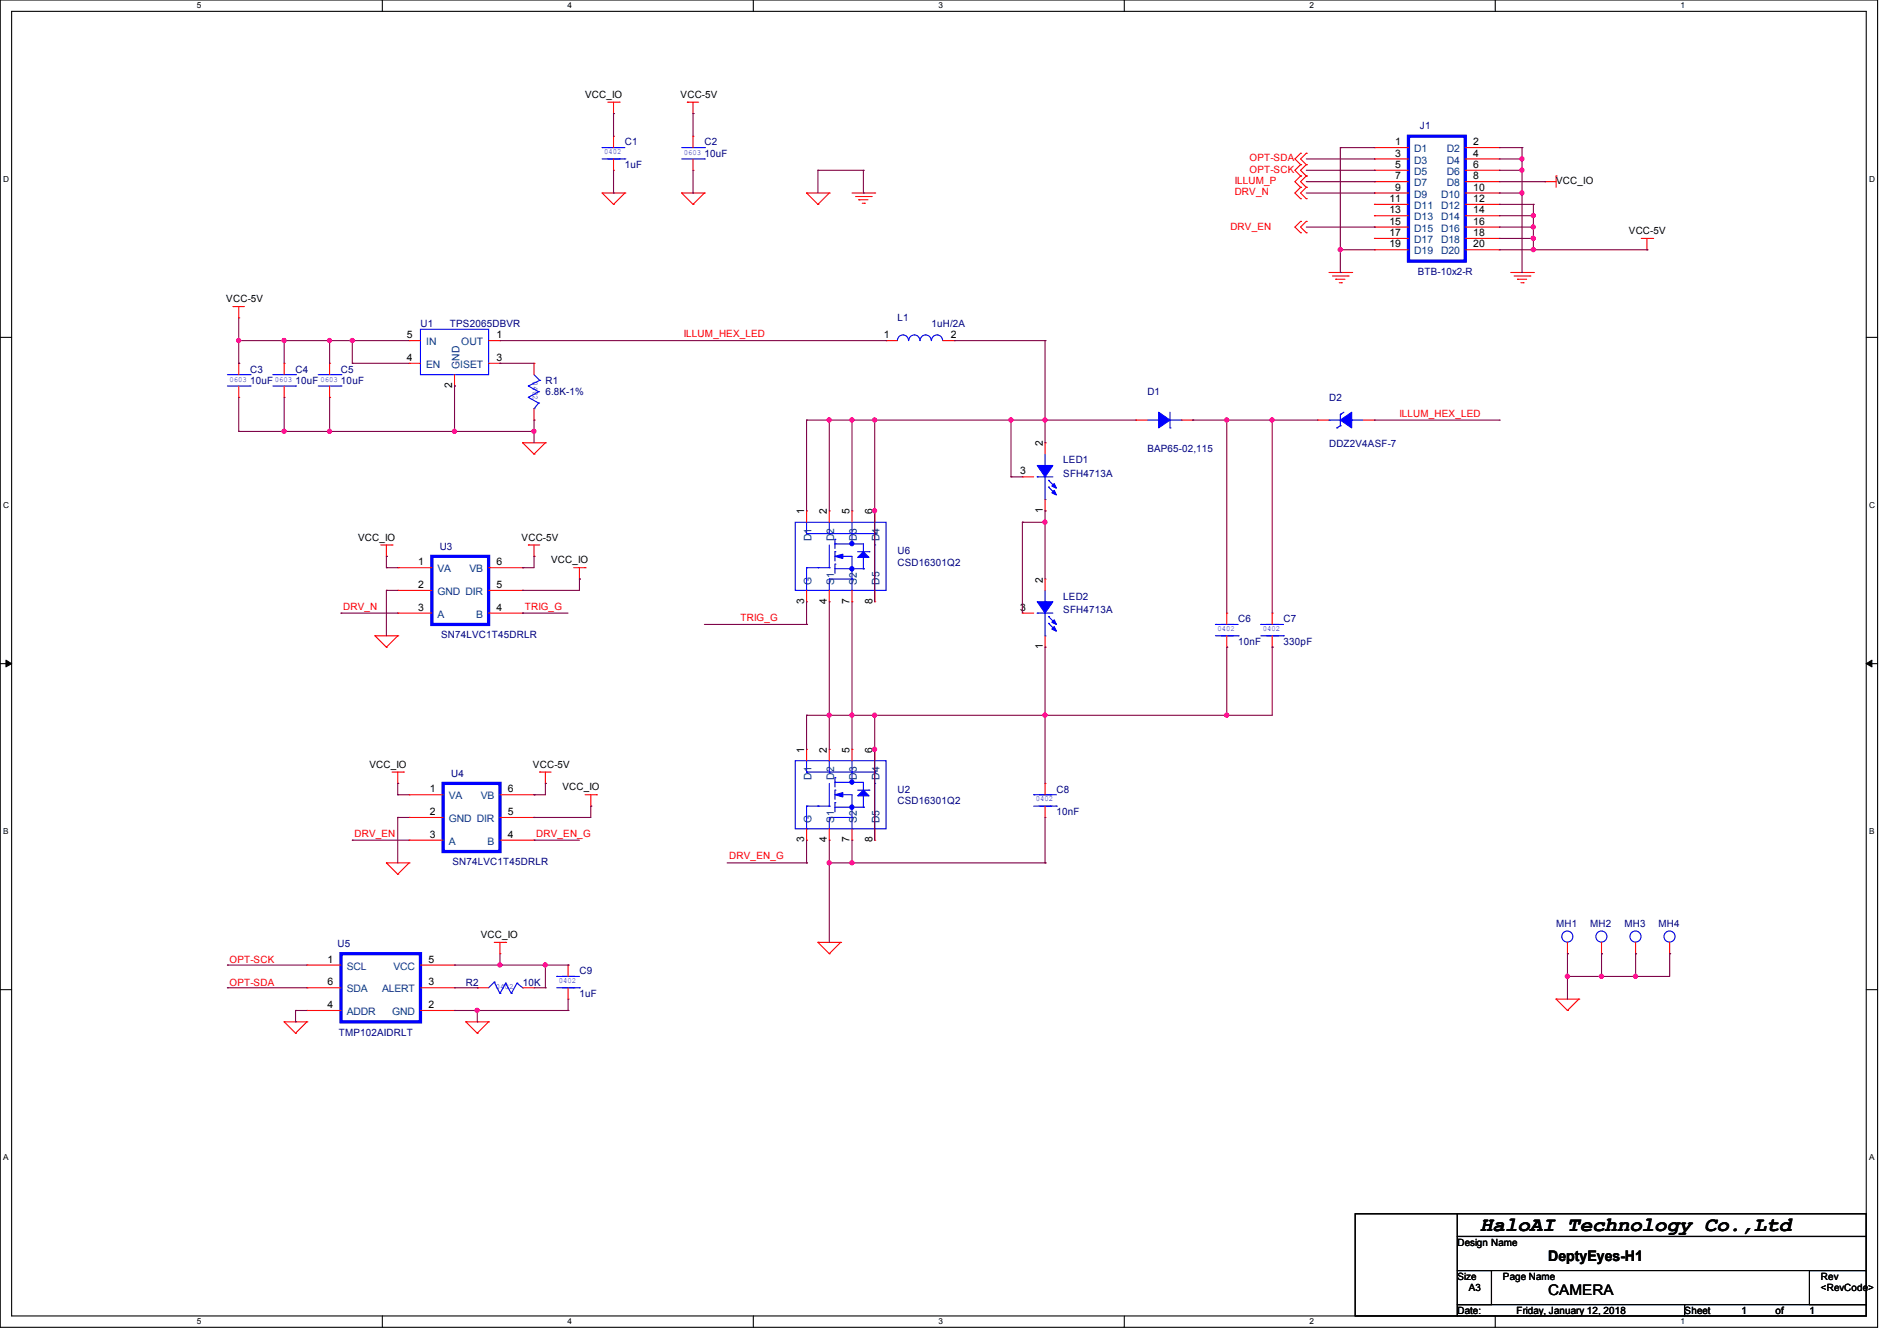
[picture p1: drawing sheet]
<svg xmlns="http://www.w3.org/2000/svg" width="297mm" height="210mm" viewBox="0 0 297 210" stroke-linecap="round" stroke-linejoin="round" font-family="sans-serif">
<path d="M0 0h294v207.9h-294zM1.8 1.8h290.4v204.3h-290.4z" fill="none" stroke="#000" stroke-width=".17"/>
<g fill="#fff">
<path d="M30.8 .2h.7v1.4h-.7z"/>
<path d="M30.8 206.2h.7v1.4h-.7z"/>
</g>
<path d="M59.9 0v1.8M59.9 206.1v1.8" fill="none" stroke="#000" stroke-width=".17"/>
<g fill="#fff">
<path d="M88.9 .2h.6v1.4h-.6z"/>
<path d="M88.9 206.2h.6v1.4h-.6z"/>
</g>
<path d="M117.9 0v1.8M117.9 206.1v1.8" fill="none" stroke="#000" stroke-width=".17"/>
<g fill="#fff">
<path d="M146.9 .2h.7v1.4h-.7z"/>
<path d="M146.9 206.2h.7v1.4h-.7z"/>
</g>
<path d="M176 0v1.8M176 206.1v1.8" fill="none" stroke="#000" stroke-width=".17"/>
<g fill="#fff">
<path d="M205 .2h.7v1.4h-.7z"/>
<path d="M205 206.2h.7v1.4h-.7z"/>
</g>
<path d="M234.1 0v1.8M234.1 206.1v1.8" fill="none" stroke="#000" stroke-width=".17"/>
<g fill="#fff">
<path d="M263.1 .2h.7v1.4h-.7z"/>
<path d="M263.1 206.2h.7v1.4h-.7z"/>
<path d="M.5 27.3h.9v1.4h-.9z"/>
<path d="M292.7 27.3h.8v1.4h-.8z"/>
<path d="M.5 78.4h.9v1.4h-.9z"/>
<path d="M292.7 78.4h.8v1.4h-.8z"/>
</g>
<path d="M0 52.8h1.8M292.2 52.8h1.8" fill="none" stroke="#000" stroke-width=".17"/>
<g fill="#fff">
<path d="M.5 129.5h.8v1.4h-.8z"/>
<path d="M292.7 129.5h.8v1.4h-.8z"/>
</g>
<path d="M0 103.9h1.8M292.2 103.9h1.8" fill="none" stroke="#000" stroke-width=".17"/>
<path d="M.9 103.4l.9 .5-.9 .5zM292.2 103.9l.9-.5v1z" fill="#000" stroke="#000" stroke-width=".16"/>
<g fill="#fff">
<path d="M.5 180.5h.8v1.4h-.8z"/>
<path d="M292.7 180.5h.8v1.4h-.8z"/>
</g>
<path d="M0 155h1.8M292.2 155h1.8M212.2 190.1h16v16h-16zM228.2 190.1h64v3.5h-64zM228.2 193.6h64v5.4h-64zM228.2 199h5.3v5.3h-5.3zM283.3 199h8.9v5.3h-8.9zM228.2 204.3h35.5v1.8h-35.5zM263.7 204.3h28.5v1.8h-28.5z" fill="none" stroke="#000" stroke-width=".17"/>
<g fill="none" stroke="#f00" stroke-width=".17">
<path d="M95.2 16h1.7M96.1 17.8h.1M96.1 16v1.8M96.9 16h.1M107.6 16h.1M107.6 16h1.8M108.5 17.8h.1M108.5 16v1.8M94.3 30.2h.1M94.3 30.2h3.5M94.3 30.2l1.8 1.8M96.1 32h.1"/>
<path d="M96.1 26.7h.1M96.1 21.3h.1M96.1 21.3v1.8M96.1 24.9v1.8M97.8 30.2h.1M97.8 30.2l-1.7 1.8M106.7 30.2h.1M106.7 30.2h3.6M106.7 30.2l1.8 1.8M108.5 32h.1M108.5 21.3h.1M108.5 26.7h.1"/>
<path d="M108.5 21.3v1.8M108.5 24.9v1.8M110.3 30.2h.1M110.3 30.2l-1.8 1.8M126.3 30.2h.1M126.3 30.2h3.5M126.3 30.2l1.8 1.8M128.1 32h.1M129.8 30.2h.1M129.8 30.2l-1.7 1.8M133.4 30.2h3.5M133.9 30.8h2.5"/>
<path d="M134.5 31.3h.1M134.5 31.3h1.4M135 31.8h.3M135.3 31.8h.1M136.4 30.8h.1M136.9 30.2h.1M203.6 34.7h.1M203.6 36.4h.1M203.6 27.6h.1M203.6 29.3h.1M203.6 25.8h.1M203.6 24h.1"/>
<path d="M203.6 31.1h.1M203.6 34.7l-.9 .9 .9 .8M203.6 27.6l-.9 .8 .9 .9M203.6 24l-.9 .9 .9 .9M203.6 25.8l-.9 .9 .9 .9M203.6 29.3l-.9 .9 .9 .9M204.5 34.7h.1M204.5 36.4h.1M204.5 27.6h.1M204.5 29.3h.1M204.5 25.8h.1M204.5 24h.1"/>
<path d="M204.5 31.1h.1M204.5 34.7l-.9 .9 .9 .8M204.5 27.6l-.9 .8 .9 .9M204.5 24l-.9 .9 .9 .9M204.5 25.8l-.9 .9 .9 .9M204.5 29.3l-.9 .9 .9 .9M215.2 23.1h.1M215.2 24.9h.1M215.2 26.7h.1M215.2 28.4h.1M215.2 30.2h.1M215.2 32h.1"/>
<path d="M215.2 33.8h.1M215.2 35.6h.1M215.2 37.3h.1M215.2 39.1h.1M215.2 30.2h5.3M215.2 37.3h5.3M215.2 28.4h5.3M215.2 23.1h5.3M215.2 24.9h5.3M215.2 26.7h5.3M215.2 32h5.3M215.2 33.8h5.3"/>
<path d="M215.2 35.6h5.3M215.2 39.1h5.3M229.4 30.2h5.3M229.4 37.3h5.3M229.4 28.4h5.3M229.4 23.1h5.3M229.4 24.9h5.3M229.4 26.7h5.3M229.4 32h5.3M229.4 33.8h5.3M229.4 35.6h5.3M229.4 39.1h5.3"/>
<path d="M234.7 23.1h.1M234.7 24.9h.1M234.7 26.7h.1M234.7 28.4h.1M234.7 30.2h.1M234.7 32h.1M234.7 33.8h.1M234.7 35.6h.1M234.7 37.3h.1M234.7 39.1h.1M241.9 28.4h.1M241.9 28.4h1.7"/>
<path d="M243.6 27.6h.1M243.6 27.6v1.7M257 37.3h1.7M257.9 39.1h.1M257.9 37.3v1.8M258.7 37.3h.1M36.5 48h.1M36.5 48h1.8M37.4 49.8h.1M37.4 56.9h.1M37.4 48v1.8M37.4 56.9v1.8"/>
<path d="M44.5 56.9h.1M44.5 56.9v1.8M51.6 56.9h.1M51.6 56.9v1.8M64.1 56.9h.1M64.1 53.3h.1M64.1 53.3h1.7M64.1 56.9h1.7M71.2 58.7v1.8M76.5 53.3h1.8M76.5 56.9h1.8M78.3 56.9h.1"/>
<path d="M78.3 53.3h.1M83.6 56.9h.1M83.6 56.9v1.8M138.7 53.3h.1M138.7 53.3h1.8M147.6 53.3h1.8M149.4 53.3h.1M208.1 42.7h3.5M208.6 43.2h2.5M209.1 43.7h.1M209.1 43.7h1.5M209.7 44.3h.3"/>
<path d="M210 44.3h.1M211.1 43.2h.1M211.6 42.7h.1M236.5 42.7h3.6M237.1 43.2h2.4M237.6 43.7h.1M237.6 43.7h1.4M238.1 44.3h.4M238.5 44.3h.1M239.5 43.2h.1M240.1 42.7h.1M37.4 62.2h.1"/>
<path d="M37.4 60.5v1.7M44.5 62.2h.1M44.5 60.5v1.7M51.6 62.2h.1M51.6 60.5v1.7M71.2 60.5h.1M81.8 69.3h.1M81.8 69.3h3.6M81.8 69.3l1.8 1.8M83.6 71.1h.1M83.6 65.8h.1M83.6 64v1.8"/>
<path d="M85.4 69.3h.1M85.4 69.3l-1.8 1.8M160.1 74.7h.1M160.1 74.7h1.7M163.6 69.3h.1M163.6 69.3v1.8M163.6 78.2v1.8M177.8 65.8h.1M177.8 65.8h1.8M185 65.8h1.7M186.7 65.8h.1M206.3 65.8h.1"/>
<path d="M206.3 65.8h1.8M213.4 65.8h1.8M215.2 65.8h.1M58.7 99.6h.1M58.7 99.6h3.6M58.7 99.6l1.8 1.7M59.6 85.3h1.8M60.5 87.1h.1M60.5 85.3v1.8M61.4 85.3h.1M62.3 99.6h.1M62.3 88.9h.1"/>
<path d="M62.3 92.5h.1M62.3 96h.1M62.3 88.9h5.3M62.3 99.6l-1.8 1.7M62.3 92.5h5.3M62.3 96h5.3M76.5 88.9h5.3M76.5 92.5h5.3M76.5 96h5.3M81.8 96h.1M81.8 92.5h.1M81.8 88.9h.1"/>
<path d="M82.7 85.3h.1M82.7 85.3h1.8M83.6 87.1h.1M83.6 85.3v1.8M89.8 88.9h1.8M90.7 90.7h.1M90.7 88.9v1.8M91.6 88.9h.1M126.3 94.2h.1M126.3 80h.1M126.3 80v1.8M126.3 92.5v1.7"/>
<path d="M129.8 94.2h.1M129.8 80h.1M129.8 80v1.8M129.8 92.5v1.7M133.4 94.2h.1M133.4 80h.1M133.4 80v1.8M133.4 92.5v1.7M136.9 94.2h.1M136.9 80h.1M136.9 80v1.8M136.9 92.5v1.7"/>
<path d="M160.1 96h.1M160.1 96h1.7M163.6 90.7h.1M163.6 80h.1M163.6 90.7v1.8M163.6 99.6v1.7M192.1 96h.1M192.1 96v1.8M192.1 99.6v1.7M199.2 96h.1M199.2 96v1.8M199.2 99.6v1.7"/>
<path d="M60.5 101.3h.1M126.3 117.3h.1M126.3 117.3v1.8M129.8 117.3h.1M129.8 117.3v1.8M133.4 117.3h.1M133.4 117.3v1.8M136.9 117.3h.1M136.9 117.3v1.8M163.6 101.3h.1M192.1 101.3h.1M199.2 101.3h.1"/>
<path d="M60.5 135.1h.1M60.5 135.1h3.6M60.5 135.1l1.8 1.8M61.4 120.9h1.8M62.3 136.9h.1M62.3 122.7h.1M62.3 120.9v1.8M63.2 120.9h.1M64.1 135.1h.1M64.1 124.5h.1M64.1 128h.1M64.1 131.6h.1"/>
<path d="M64.1 135.1l-1.8 1.8M64.1 124.5h5.3M64.1 128h5.3M64.1 131.6h5.3M78.3 124.5h5.3M78.3 128h5.3M78.3 131.6h5.3M83.6 131.6h.1M83.6 128h.1M83.6 124.5h.1M84.5 120.9h.1M84.5 120.9h1.8"/>
<path d="M85.4 122.7h.1M85.4 120.9v1.8M91.6 124.5h1.8M92.5 126.2h.1M92.5 124.5v1.7M93.4 124.5h.1M126.3 131.6h.1M126.3 129.8v1.8M129.8 131.6h.1M129.8 129.8v1.8M133.4 131.6h.1M133.4 129.8v1.8"/>
<path d="M136.9 131.6h.1M136.9 129.8v1.8M163.6 128h.1M163.6 122.7h.1M163.6 122.7v1.8M163.6 126.2v1.8M48 151.1h.1M48 158.2h.1M48 154.7h.1M48 151.1h5.4M48 158.2h5.4M48 154.7h5.4"/>
<path d="M65.8 151.1h5.4M65.8 158.2h5.4M65.8 154.7h5.4M71.2 158.2h.1M71.2 154.7h.1M71.2 151.1h.1M74.7 154.7h.1M74.7 154.7h1.8M77.4 147.6h1.8M78.3 149.4h.1M78.3 147.6v1.8M79.2 147.6h.1"/>
<path d="M81.8 154.7h1.8M83.6 154.7h.1M88.9 156.5h.1M88.9 151.1h.1M88.9 151.1v1.8M88.9 154.7v1.8M128.1 147.6h.1M128.1 147.6h3.5M128.1 147.6l1.7 1.8M129.8 149.4h.1M131.6 147.6h.1M131.6 147.6l-1.8 1.8"/>
<path d="M243.6 156.5h.1M243.6 156.5h3.6M243.6 156.5l1.8 1.7M245.4 158.2h.1M245.4 149.4h.1M245.4 147.6v1.8M247.2 156.5h.1M247.2 156.5l-1.8 1.7M250.7 149.4h.1M250.7 147.6v1.8M256.1 149.4h.1M256.1 147.6v1.8"/>
<path d="M261.4 149.4h.1M261.4 147.6v1.8M44.5 160h.1M44.5 160h3.5M44.5 160l1.8 1.8M46.3 161.8h.1M48 160h.1M48 160l-1.7 1.8M72.9 160h.1M72.9 160h3.6M72.9 160l1.8 1.8M74.7 161.8h.1"/>
<path d="M76.5 160h.1M76.5 160l-1.8 1.8"/>
</g>
<g fill="none" stroke="#00f" stroke-width=".17">
<path d="M94.3 23.1h.1M94.3 24.9h3.5M94.3 23.1h3.5M96.9 24.9h.1M96.9 23.1h.1M97.8 24.9h.1M106.7 24.9h3.6M106.7 23.1h3.6M110.3 24.9h.1M110.3 23.1h.1M35.6 58.7h3.6M39.2 58.7h.1"/>
<path d="M42.7 58.7h3.6M46.3 58.7h.1M49.8 58.7h3.6M53.4 58.7h.1M65.8 51.6h10.7v7.1h-10.7zM83.6 58.7l.9 .9M84.5 59.6h.1M84.5 59.6l-1.8 .9M140.5 53.3a.87 .87 0 0 1 .9-.8 .87 .87 0 0 1 .8 .8M142.3 53.3a.87 .87 0 0 1 .9-.8 .87 .87 0 0 1 .8 .8M144.1 53.3a.87 .87 0 0 1 .8-.8 .87 .87 0 0 1 .9 .8M145.8 53.3a.87 .87 0 0 1 .9-.8 .87 .87 0 0 1 .9 .8"/>
<path d="M35.6 60.5h3.6M39.2 60.5h.1M42.7 60.5h3.6M46.3 60.5h.1M49.8 60.5h3.6M53.4 60.5h.1M82.7 60.5h.1M82.7 62.2h.1M82.7 60.5l1.6 .8M82.7 62.2l1.6 .9M83.6 64h.1M84.3 61.3h.1"/>
<path d="M84.3 63.1h.1M84.3 61.3l-1.6 .9M84.3 63.1l-.7 .9M162.4 74.7h.1M162.4 74.7h2.4M163.6 72.9h.1M163.6 78.2h.1M163.6 71.1v1.8M163.6 74.7v3.5M164.2 75.2h.1M164.2 76.3h.1M164.2 75.2l1 1.1"/>
<path d="M164.2 76.3l1 1M179.6 65.8h1.8M181.4 65.8h.1M183.2 67h.1M183.2 65.8h1.8M183.2 64.6v2.4M185 65.8h.1M208.1 65.8h.1M208.1 65.8h1.7M209.3 67h.1M209.8 64.9h.1M209.8 66.7h.1"/>
<path d="M209.8 64.9v1.8M209.8 66.7l-.5 .3M210.4 64.6l-.6 .3M211.6 65.8h.1M211.6 65.8h1.8M124.5 81.8h14.2v10.7h-14.2zM126.3 83.6h.1M126.3 88.9h.1M126.3 92.5h.1M126.3 81.8v1.8M126.3 88.9v3.6M126.3 88.9h3.5"/>
<path d="M126.3 83.6h10.6M128.1 88.9h.1M129.8 88.9h.1M129.8 90.7h.1M129.8 83.6h.1M129.8 81.8v1.8M129.8 85.3v3.6M129.8 90.7v1.8M129.8 90.7h3.6M130.7 88.3h.1M130.7 86.4h.1M130.7 84.5h.1"/>
<path d="M130.7 85.2h.1M130.7 84.5v1.4M130.7 86.4v1.4M130.7 88.3v1.5M130.7 85.2h4.5v1.4M130.7 89.1h4.5M131.6 87.1h.1M131.6 87.1h1.8v5.4M133.4 85.2h.1M133.4 90.7h.1M133.4 92.5h.1M133.4 83.6h.1"/>
<path d="M133.4 81.8v3.4M134.3 86.4h1.8M135.2 89.1h.1M135.2 86.6h.1M135.2 87.3v1.8M136.1 86.4h.1M136.9 92.5h.1M136.9 83.6h.1M136.9 85.3h.1M136.9 81.8v10.7M162.4 96h.1M162.4 96h2.4"/>
<path d="M163.6 94.2h.1M163.6 99.6h.1M163.6 92.5v1.7M163.6 96v3.6M164.2 96.6h.1M164.2 97.6h.1M164.2 96.6l1 1M164.2 97.6l1 1.1M190.3 97.8h.1M190.3 99.6h3.5M190.3 97.8h3.5M193 99.6h.1"/>
<path d="M193 97.8h.1M193.8 99.6h.1M197.4 97.8h.1M197.4 99.6h3.6M197.4 97.8h3.6M200.1 99.6h.1M200.1 97.8h.1M201 99.6h.1M124.5 119.1h14.2v10.7h-14.2zM126.3 119.1v1.8M129.8 119.1v1.8M133.4 119.1v3.4"/>
<path d="M136.9 119.1v10.7M126.3 120.9h.1M126.3 126.2h.1M126.3 129.8h.1M126.3 126.2h3.5M126.3 120.9h10.6M126.3 126.2v3.6M128.1 126.2h.1M129.8 126.2h.1M129.8 128h.1M129.8 120.9h.1M129.8 122.7v3.5"/>
<path d="M129.8 128v1.8M129.8 128h3.6M130.7 125.7h.1M130.7 123.7h.1M130.7 121.8h.1M130.7 122.5h.1M130.7 121.8v1.4M130.7 123.7v1.5M130.7 125.7v1.4M130.7 126.4h4.5M130.7 122.5h4.5v1.4M131.6 124.5h.1"/>
<path d="M131.6 124.5h1.8v5.3M133.4 122.5h.1M133.4 128h.1M133.4 129.8h.1M133.4 120.9h.1M134.3 123.7h1.8M135.2 126.4h.1M135.2 123.9h.1M135.2 124.6v1.8M136.1 123.7h.1M136.9 129.8h.1M136.9 120.9h.1"/>
<path d="M136.9 122.7h.1M161.8 124.5h.1M161.8 126.2h3.6M161.8 124.5h3.6M164.5 126.2h.1M164.5 124.5h.1M165.4 126.2h.1M77.4 153.8h.1M77.4 153.8l-.9 .9M77.4 153.8l.9 1.8M78.3 155.6h.1M79.2 154h.1"/>
<path d="M79.2 154l-.9 1.6M79.2 154l.9 1.6M80.1 155.6h.1M80.9 154h.1M80.9 154l-.8 1.6M80.9 154l.9 .7M81.8 154.7h.1M87.2 152.9h.1M87.2 154.7h3.5M87.2 152.9h3.5M89.8 154.7h.1M89.8 152.9h.1"/>
<path d="M90.7 154.7h.1"/>
<circle cx="245.4" cy="146.7" r=".87"/>
<circle cx="250.7" cy="146.7" r=".87"/>
<circle cx="256.1" cy="146.7" r=".87"/>
<circle cx="261.4" cy="146.7" r=".87"/>
</g>
<path d="M220.5 21.3h8.9v19.6h-8.9zM67.6 87.1h8.9v10.7h-8.9zM69.4 122.7h8.9v10.6h-8.9zM53.4 149.4h12.4v10.6h-12.4z" fill="none" stroke="#00f" stroke-width=".51"/>
<g fill="#00f" stroke="#00f" stroke-width=".17">
<path d="M135.2 123.7l.9 .9h-1.8z"/>
<path d="M130.7 124.5l1.3-.4v.7z"/>
<path d="M135.2 86.4l.9 .9h-1.8z"/>
<path d="M130.7 87.1l1.3-.3v.7z"/>
<path d="M162.4 94.2h2.4l-1.2 1.8z" fill-rule="evenodd"/>
<path d="M165.1 98.1l.3 .7-.7-.3z" fill-rule="evenodd"/>
<path d="M165.1 97.1l.3 .7-.7-.3z" fill-rule="evenodd"/>
<path d="M162.4 72.9h2.4l-1.2 1.8z" fill-rule="evenodd"/>
<path d="M165.1 76.8l.3 .7-.7-.3z" fill-rule="evenodd"/>
<path d="M165.1 75.7l.3 .8-.7-.4z" fill-rule="evenodd"/>
<path d="M209.8 65.8l1.8-1.2v2.4z" fill-rule="evenodd"/>
<path d="M181.4 64.6l1.8 1.2-1.8 1.2z" fill-rule="evenodd"/>
<circle cx="133.4" cy="122.5" r=".33"/>
<circle cx="133.4" cy="126.4" r=".33"/>
<circle cx="133.4" cy="85.1" r=".33"/>
<circle cx="133.4" cy="89.1" r=".33"/>
</g>
<g fill="none" stroke="#800040" stroke-width=".17">
<path d="M96.1 17.8h.1M96.1 17.8v3.5M108.5 17.8h.1M108.5 17.8v3.5M96.1 30.2h.1M96.1 26.7v3.5M108.5 30.2h.1M108.5 26.7v3.5M128.1 26.7h.1M128.1 26.7h7.1M128.1 26.7v3.5M135.2 26.7h.1"/>
<path d="M135.2 30.2h.1M135.2 26.7v3.5M204.5 24.9h10.7M204.5 26.7h10.7M204.5 28.4h10.7M204.5 30.2h10.7M204.5 35.6h10.7M209.8 39.1h.1M209.8 23.1h.1M209.8 39.1h5.4M209.8 23.1v19.6M209.8 23.1h5.4"/>
<path d="M215.2 24.9h.1M215.2 26.7h.1M215.2 28.4h.1M215.2 30.2h.1M215.2 35.6h.1M234.7 39.1h23.2M234.7 23.1h3.6M234.7 24.9h3.6M234.7 26.7h3.6M234.7 28.4h7.2M234.7 30.2h3.6M234.7 35.6h5.4"/>
<path d="M234.7 32h5.4M234.7 33.8h5.4M234.7 37.3h5.4M238.3 23.1h.1M238.3 24.9h.1M238.3 26.7h.1M238.3 30.2h.1M238.3 23.1v19.6M240.1 39.1h.1M240.1 32h.1M240.1 33.8h.1M240.1 35.6h.1"/>
<path d="M240.1 37.3h.1M240.1 32v7.1M241.9 28.4h.1M257.9 39.1h.1M37.4 53.3h.1M37.4 56.9h.1M37.4 53.3h26.7M37.4 49.8v7.1M44.5 53.3h.1M44.5 53.3v3.6M51.6 53.3h.1M51.6 53.3v3.6"/>
<path d="M55.2 53.3h.1M55.2 56.9h.1M55.2 56.9h8.9M55.2 53.3v3.6M78.3 56.9h.1M78.3 53.3h60.4M78.3 56.9h5.3M138.7 53.3h.1M149.4 53.3h.1M149.4 53.3h14.2M163.6 53.3h.1M163.6 53.3v16"/>
<path d="M209.8 42.7h.1M238.3 42.7h.1M37.4 67.6h.1M37.4 67.6h46.2M37.4 62.2v5.4M44.5 67.6h.1M44.5 62.2v5.4M51.6 67.6h.1M51.6 62.2v5.4M71.2 60.5h.1M71.2 67.6h.1M71.2 60.5v7.1"/>
<path d="M83.6 65.8h.1M83.6 67.6h.1M83.6 65.8v3.5M126.3 65.8h.1M126.3 65.8h51.5M126.3 65.8v14.2M129.8 65.8h.1M129.8 65.8v14.2M133.4 65.8h.1M133.4 65.8v14.2M136.9 65.8h.1M136.9 65.8v28.4"/>
<path d="M158.3 74.7h.1M158.3 65.8h.1M158.3 74.7h1.8M158.3 65.8v8.9M163.6 69.3h.1M163.6 65.8h.1M186.7 65.8h.1M186.7 65.8h19.6M192.1 65.8h.1M192.1 65.8v30.2M199.2 65.8h.1M199.2 65.8v30.2"/>
<path d="M215.2 65.8h19.5M234.7 65.8h.1M53.4 96h.1M53.4 96h8.9M60.5 87.1h.1M60.5 88.9h.1M60.5 92.5h.1M60.5 87.1v1.8M60.5 92.5v7.1M60.5 88.9h1.8M60.5 92.5h1.8M81.8 88.9h.1"/>
<path d="M81.8 96h.1M81.8 92.5h.1M81.8 96h7.1M83.6 87.1h.1M83.6 87.1v1.8h-1.8M90.7 90.7h.1M90.7 90.7v1.8h-8.9M110.3 97.8h16M126.3 97.8h.1M126.3 94.2v3.6M129.8 94.2v23.1M133.4 94.2v23.1"/>
<path d="M136.9 80h.1M160.1 81.8h.1M160.1 81.8v14.2M160.1 81.8h3.5M163.6 80h.1M163.6 81.8h.1M163.6 80v10.7M126.3 112h.1M126.3 112v5.3M129.8 112h.1M133.4 112h.1M136.9 112h.1"/>
<path d="M136.9 117.3h.1M136.9 112v19.6M163.6 101.3h.1M163.6 112h.1M163.6 101.3v21.4M192.1 101.3h.1M192.1 112h.1M192.1 101.3v10.7M199.2 101.3h.1M199.2 101.3v10.7h-72.9M55.2 131.6h.1M55.2 131.6h8.9"/>
<path d="M62.3 122.7h.1M62.3 124.5h.1M62.3 128h.1M62.3 122.7v1.8M62.3 128v7.1M62.3 124.5h1.8M62.3 128h1.8M83.6 124.5h.1M83.6 131.6h.1M83.6 128h.1M83.6 131.6h7.1M85.4 122.7h.1"/>
<path d="M85.4 122.7v1.8h-1.8M92.5 126.2h.1M92.5 126.2v1.8h-8.9M113.8 135.1h12.5M126.3 135.1h.1M126.3 131.6v3.5M129.8 135.1h.1M129.8 135.1h33.8M129.8 131.6v16M133.4 135.1h.1M133.4 131.6v3.5M163.6 135.1h.1"/>
<path d="M163.6 128v7.1M35.6 151.1h.1M35.6 154.7h.1M35.6 151.1h12.4M35.6 154.7h12.4M46.3 158.2h.1M46.3 158.2h1.7M46.3 158.2v1.8M71.2 151.1h17.7M71.2 154.7h3.5M71.2 158.2h17.7M74.7 158.2h.1"/>
<path d="M74.7 154.7h.1M74.7 158.2v1.8M78.3 151.1h.1M78.3 149.4v1.7M83.6 154.7h1.8M85.4 151.1h.1M85.4 154.7h.1M85.4 151.1v3.6M88.9 151.1h.1M88.9 158.2h.1M88.9 156.5v1.7M245.4 149.4h.1"/>
<path d="M245.4 152.9h.1M245.4 149.4v7.1M250.7 149.4h.1M250.7 152.9h.1M250.7 149.4v3.5M256.1 149.4h.1M256.1 152.9h.1M256.1 149.4v3.5M261.4 149.4h.1M261.4 149.4v3.5h-16M46.3 160h.1M74.7 160h.1"/>
</g>
<g fill="#f0f" stroke="#f0f" stroke-width=".17">
<circle cx="163.6" cy="81.8" r=".32"/>
<circle cx="133.4" cy="112" r=".32"/>
<circle cx="129.8" cy="112" r=".32"/>
<circle cx="163.6" cy="65.8" r=".32"/>
<circle cx="55.1" cy="53.3" r=".32"/>
<circle cx="192" cy="112" r=".32"/>
<circle cx="192" cy="65.8" r=".32"/>
<circle cx="199.2" cy="65.8" r=".32"/>
<circle cx="83.6" cy="67.5" r=".32"/>
<circle cx="71.1" cy="67.5" r=".32"/>
<circle cx="245.4" cy="152.9" r=".32"/>
<circle cx="250.7" cy="152.9" r=".32"/>
<circle cx="256.1" cy="152.9" r=".32"/>
<circle cx="78.3" cy="151.1" r=".32"/>
<circle cx="85.4" cy="151.1" r=".32"/>
<circle cx="74.7" cy="158.2" r=".32"/>
<circle cx="51.6" cy="67.5" r=".32"/>
<circle cx="51.6" cy="53.3" r=".32"/>
<circle cx="44.5" cy="67.5" r=".32"/>
<circle cx="37.4" cy="53.3" r=".32"/>
<circle cx="44.5" cy="53.3" r=".32"/>
<circle cx="129.8" cy="135.1" r=".32"/>
<circle cx="136.9" cy="80" r=".32"/>
<circle cx="136.9" cy="65.8" r=".32"/>
<circle cx="158.3" cy="65.8" r=".32"/>
<circle cx="133.4" cy="65.8" r=".32"/>
<circle cx="129.8" cy="65.8" r=".32"/>
<circle cx="136.9" cy="117.3" r=".32"/>
<circle cx="136.9" cy="112" r=".32"/>
<circle cx="163.6" cy="112" r=".32"/>
<circle cx="133.4" cy="135.1" r=".32"/>
<circle cx="209.8" cy="39.1" r=".32"/>
<circle cx="238.3" cy="24.9" r=".32"/>
<circle cx="238.3" cy="26.6" r=".32"/>
<circle cx="238.3" cy="30.2" r=".32"/>
<circle cx="240.1" cy="39.1" r=".32"/>
<circle cx="240.1" cy="33.8" r=".32"/>
<circle cx="240.1" cy="35.5" r=".32"/>
<circle cx="240.1" cy="37.3" r=".32"/>
</g>
<text font-size="3.2" x="231.7" y="192.7">HaloAI Technology Co.,Ltd</text>
<g font-size="2.3">
<text x="242.4" y="197.5">DeptyEyes-H1</text>
<text x="242.4" y="202.8">CAMERA</text>
</g>
<g font-size="1.6">
<text x="91.6" y="15.3">VCC_IO</text>
<text x="106.6" y="15.3">VCC-5V</text>
<text x="218.4" y="22.7">1</text>
<text x="230.7" y="22.7">2</text>
<text x="218.4" y="24.5">3</text>
<text x="218.4" y="26.3">5</text>
<text x="218.4" y="28.1">7</text>
<text x="218.4" y="29.8">9</text>
<text x="230.7" y="24.5">4</text>
<text x="230.7" y="26.3">6</text>
<text x="230.7" y="28.1">8</text>
<text x="230.7" y="29.8">10</text>
<text x="243.6" y="28.8">VCC_IO</text>
<text x="217.5" y="31.6">11</text>
<text x="217.5" y="33.4">13</text>
<text x="217.5" y="35.2">15</text>
<text x="230.7" y="31.6">12</text>
<text x="230.7" y="33.4">14</text>
<text x="230.7" y="35.2">16</text>
<text x="217.5" y="37">17</text>
<text x="217.5" y="38.7">19</text>
<text x="230.7" y="37">18</text>
<text x="230.7" y="38.7">20</text>
<text x="255" y="36.7">VCC-5V</text>
<text x="35.4" y="47.3">VCC-5V</text>
<text x="63.7" y="53">5</text>
<text x="77.7" y="53">1</text>
<text x="138.4" y="53">1</text>
<text x="148.9" y="53">2</text>
<text x="63.7" y="56.5">4</text>
<text x="77.7" y="56.5">3</text>
<text x="70.8" y="60.8" transform="rotate(-90 70.8 60.8)">2</text>
<text x="163.3" y="69.9" transform="rotate(-90 163.3 69.9)">2</text>
<text x="159.7" y="74.3">3</text>
<text x="125.9" y="80.6" transform="rotate(-90 125.9 80.6)">1</text>
<text x="129.5" y="80.6" transform="rotate(-90 129.5 80.6)">2</text>
<text x="133" y="80.6" transform="rotate(-90 133 80.6)">5</text>
<text x="136.6" y="80.6" transform="rotate(-90 136.6 80.6)">6</text>
<text x="163.3" y="80.3" transform="rotate(-90 163.3 80.3)">1</text>
<text x="56.1" y="84.7">VCC_IO</text>
<text x="65.5" y="88.5">1</text>
<text x="77.7" y="88.5">6</text>
<text x="81.7" y="84.7">VCC-5V</text>
<text x="86.3" y="88.2">VCC_IO</text>
<text x="65.5" y="92.1">2</text>
<text x="65.5" y="95.6">3</text>
<text x="77.7" y="95.6">4</text>
<text x="77.7" y="92.1">5</text>
<text x="125.9" y="94.6" transform="rotate(-90 125.9 94.6)">3</text>
<text x="129.5" y="94.6" transform="rotate(-90 129.5 94.6)">4</text>
<text x="133" y="94.6" transform="rotate(-90 133 94.6)">7</text>
<text x="136.6" y="94.6" transform="rotate(-90 136.6 94.6)">8</text>
<text x="159.7" y="95.6">3</text>
<text x="163.3" y="91.2" transform="rotate(-90 163.3 91.2)">2</text>
<text x="163.3" y="101.7" transform="rotate(-90 163.3 101.7)">1</text>
<text x="125.9" y="117.9" transform="rotate(-90 125.9 117.9)">1</text>
<text x="129.5" y="117.9" transform="rotate(-90 129.5 117.9)">2</text>
<text x="133" y="117.9" transform="rotate(-90 133 117.9)">5</text>
<text x="136.6" y="117.9" transform="rotate(-90 136.6 117.9)">6</text>
<text x="57.8" y="120.2">VCC_IO</text>
<text x="67.3" y="124.1">1</text>
<text x="79.5" y="124.1">6</text>
<text x="83.4" y="120.2">VCC-5V</text>
<text x="88.1" y="123.8">VCC_IO</text>
<text x="67.3" y="127.6">2</text>
<text x="67.3" y="131.2">3</text>
<text x="79.5" y="131.2">4</text>
<text x="79.5" y="127.6">5</text>
<text x="125.9" y="131.9" transform="rotate(-90 125.9 131.9)">3</text>
<text x="129.5" y="131.9" transform="rotate(-90 129.5 131.9)">4</text>
<text x="133" y="131.9" transform="rotate(-90 133 131.9)">7</text>
<text x="136.6" y="131.9" transform="rotate(-90 136.6 131.9)">8</text>
<text x="75.3" y="146.9">VCC_IO</text>
<text x="51.3" y="150.7">1</text>
<text x="51.3" y="154.3">6</text>
<text x="67.1" y="154.3">3</text>
<text x="67.1" y="150.7">5</text>
<text x="51.3" y="157.9">4</text>
<text x="67.1" y="157.9">2</text>
<text x="228.2" y="195.1">Design Name</text>
<text x="228.2" y="200.4">Size</text>
<text x="230" y="202.2">A3</text>
<text x="235.3" y="200.4">Page Name</text>
<text x="285.1" y="200.4">Rev</text>
<text x="285.1" y="202.2">&lt;RevCode&gt;</text>
<text x="228.2" y="205.7">Date:</text>
<text x="237.4" y="205.7">Friday, January 12, 2018</text>
<text x="263.8" y="205.7">Sheet</text>
<text x="272.6" y="205.7">1</text>
<text x="278" y="205.7">of</text>
<text x="283.3" y="205.7">1</text>
</g>
<g font-size="1.6" fill="#000080">
<text x="97.8" y="22.8">C1</text>
<text x="110.3" y="22.8">C2</text>
<text x="222.3" y="20.3">J1</text>
<text x="97.8" y="26.3">1uF</text>
<text x="110.3" y="24.6">10uF</text>
<text x="222" y="43.1">BTB-10x2-R</text>
<text x="65.8" y="51.2">U1</text>
<text x="70.4" y="51.2">TPS2065DBVR</text>
<text x="140.5" y="50.3">L1</text>
<text x="145.8" y="51.2">1uH/2A</text>
<text x="39.2" y="58.3">C3</text>
<text x="46.3" y="58.3">C4</text>
<text x="53.4" y="58.3">C5</text>
<text x="39.2" y="60.1">10uF</text>
<text x="46.3" y="60.1">10uF</text>
<text x="53.4" y="60.1">10uF</text>
<text x="85.4" y="60.1">R1</text>
<text x="85.4" y="61.9">6.8K-1%</text>
<text x="179.6" y="61.9">D1</text>
<text x="208.1" y="62.8">D2</text>
<text x="179.6" y="70.8">BAP65-02,115</text>
<text x="208.1" y="70.1">DDZ2V4ASF-7</text>
<text x="166.5" y="72.6">LED1</text>
<text x="166.5" y="74.7">SFH4713A</text>
<text x="68.8" y="86.1">U3</text>
<text x="140.5" y="86.8">U6</text>
<text x="140.5" y="88.6">CSD16301Q2</text>
<text x="166.5" y="93.9">LED2</text>
<text x="69.1" y="99.9">SN74LVC1T45DRLR</text>
<text x="166.5" y="96">SFH4713A</text>
<text x="193.9" y="97.5">C6</text>
<text x="193.9" y="101">10nF</text>
<text x="201" y="97.5">C7</text>
<text x="201" y="101">330pF</text>
<text x="70.6" y="121.6">U4</text>
<text x="140.5" y="124.1">U2</text>
<text x="140.5" y="125.9">CSD16301Q2</text>
<text x="165.4" y="124.1">C8</text>
<text x="165.4" y="127.7">10nF</text>
<text x="70.8" y="135.5">SN74LVC1T45DRLR</text>
<text x="52.8" y="148.3">U5</text>
<text x="243.6" y="145.1">MH1</text>
<text x="249" y="145.1">MH2</text>
<text x="254.3" y="145.1">MH3</text>
<text x="259.6" y="145.1">MH4</text>
<text x="72.9" y="154.3">R2</text>
<text x="81.8" y="154.3">10K</text>
<text x="90.7" y="152.6">C9</text>
<text x="90.7" y="156.1">1uF</text>
<text x="53" y="162.2">TMP102AIDRLT</text>
</g>
<g font-size="1.6" fill="#004080">
<text x="221.4" y="23.8">D1</text>
<text x="226.5" y="23.8">D2</text>
<text x="221.4" y="25.6">D3</text>
<text x="221.4" y="27.4">D5</text>
<text x="221.4" y="29.2">D7</text>
<text x="226.5" y="25.6">D4</text>
<text x="226.5" y="27.4">D6</text>
<text x="226.5" y="29.2">D8</text>
<text x="221.4" y="30.9">D9</text>
<text x="221.4" y="32.7">D11</text>
<text x="221.4" y="34.5">D13</text>
<text x="225.6" y="30.9">D10</text>
<text x="225.6" y="32.7">D12</text>
<text x="225.6" y="34.5">D14</text>
<text x="221.4" y="36.3">D15</text>
<text x="221.4" y="38.1">D17</text>
<text x="221.4" y="39.8">D19</text>
<text x="225.6" y="36.3">D16</text>
<text x="225.6" y="38.1">D18</text>
<text x="225.6" y="39.8">D20</text>
<text x="66.7" y="57.6">EN</text>
<text x="66.7" y="54.1">IN</text>
<text x="71.9" y="57.8" transform="rotate(-90 71.9 57.8)">GND</text>
<text x="72.1" y="57.6">ISET</text>
<text x="72.2" y="54.1">OUT</text>
<text x="68.5" y="89.6">VA</text>
<text x="73.5" y="89.6">VB</text>
<text x="127.1" y="84.8" transform="rotate(-90 127.1 84.8)">D1</text>
<text x="130.6" y="84.8" transform="rotate(-90 130.6 84.8)">D2</text>
<text x="134.2" y="84.8" transform="rotate(-90 134.2 84.8)">D3</text>
<text x="137.7" y="84.8" transform="rotate(-90 137.7 84.8)">D4</text>
<text x="68.5" y="93.2">GND DIR</text>
<text x="127.1" y="91.6" transform="rotate(-90 127.1 91.6)">G</text>
<text x="130.6" y="91.6" transform="rotate(-90 130.6 91.6)">S1</text>
<text x="134.2" y="91.6" transform="rotate(-90 134.2 91.6)">S2</text>
<text x="137.7" y="91.6" transform="rotate(-90 137.7 91.6)">D5</text>
<text x="68.5" y="96.7">A</text>
<text x="74.6" y="96.7">B</text>
<text x="70.3" y="125.2">VA</text>
<text x="75.3" y="125.2">VB</text>
<text x="127.1" y="122.1" transform="rotate(-90 127.1 122.1)">D1</text>
<text x="130.6" y="122.1" transform="rotate(-90 130.6 122.1)">D2</text>
<text x="134.2" y="122.1" transform="rotate(-90 134.2 122.1)">D3</text>
<text x="137.7" y="122.1" transform="rotate(-90 137.7 122.1)">D4</text>
<text x="70.3" y="128.7">GND DIR</text>
<text x="127.1" y="128.9" transform="rotate(-90 127.1 128.9)">G</text>
<text x="130.6" y="128.9" transform="rotate(-90 130.6 128.9)">S1</text>
<text x="134.2" y="128.9" transform="rotate(-90 134.2 128.9)">S2</text>
<text x="137.7" y="128.9" transform="rotate(-90 137.7 128.9)">D5</text>
<text x="70.3" y="132.3">A</text>
<text x="76.3" y="132.3">B</text>
<text x="54.3" y="151.8">SCL</text>
<text x="54.3" y="155.4">SDA</text>
<text x="59.8" y="155.4">ALERT</text>
<text x="61.6" y="151.8">VCC</text>
<text x="54.3" y="159">ADDR</text>
<text x="61.4" y="159">GND</text>
</g>
<g font-size="1.6" fill="#f00">
<text x="193.3" y="28.8">ILLUM_P</text>
<text x="195.6" y="25.3">OPT-SDA</text>
<text x="195.6" y="27.1">OPT-SCK</text>
<text x="192.6" y="35.9">DRV_EN</text>
<text x="193.3" y="30.6">DRV_N</text>
<text x="107.1" y="52.8">ILLUM_HEX_LED</text>
<text x="219.1" y="65.2">ILLUM_HEX_LED</text>
<text x="53.7" y="95.5">DRV_N</text>
<text x="82.2" y="95.5">TRIG_G</text>
<text x="116" y="97.2">TRIG_G</text>
<text x="55.5" y="131">DRV_EN</text>
<text x="84" y="131">DRV_EN_G</text>
<text x="114.2" y="134.6">DRV_EN_G</text>
<text x="35.9" y="150.8">OPT-SCK</text>
<text x="35.9" y="154.3">OPT-SDA</text>
</g>
<g font-size="1.3">
<text x="30.8" y="1.3">5</text>
<text x="88.9" y="1.3">4</text>
<text x="146.9" y="1.3">3</text>
<text x="205" y="1.3">2</text>
<text x="263.1" y="1.3">1</text>
<text x=".5" y="28.4">D</text>
<text x="292.6" y="28.4">D</text>
<text x=".5" y="79.5">C</text>
<text x="292.6" y="79.5">C</text>
<text x=".5" y="130.6">B</text>
<text x="292.6" y="130.6">B</text>
<text x=".5" y="181.7">A</text>
<text x="292.6" y="181.7">A</text>
<text x="30.8" y="207.4">5</text>
<text x="88.9" y="207.4">4</text>
<text x="146.9" y="207.4">3</text>
<text x="205" y="207.4">2</text>
<text x="263.1" y="207.4">1</text>
</g>
<g font-size="1.2" fill="#00f">
<text x="94.6" y="24.1">0402</text>
<text x="107" y="24.3">0603</text>
<text x="35.9" y="59.9">0603</text>
<text x="43" y="59.9">0603</text>
<text x="50.2" y="59.9">0603</text>
<text x="83.4" y="59.7" transform="rotate(90 83.4 59.7)">0402</text>
<text x="190.6" y="98.8">0402</text>
<text x="197.7" y="98.8">0402</text>
<text x="162.2" y="125.5">0402</text>
<text x="77.6" y="154.8">0402</text>
<text x="87.5" y="153.9">0402</text>
</g>
</svg>
